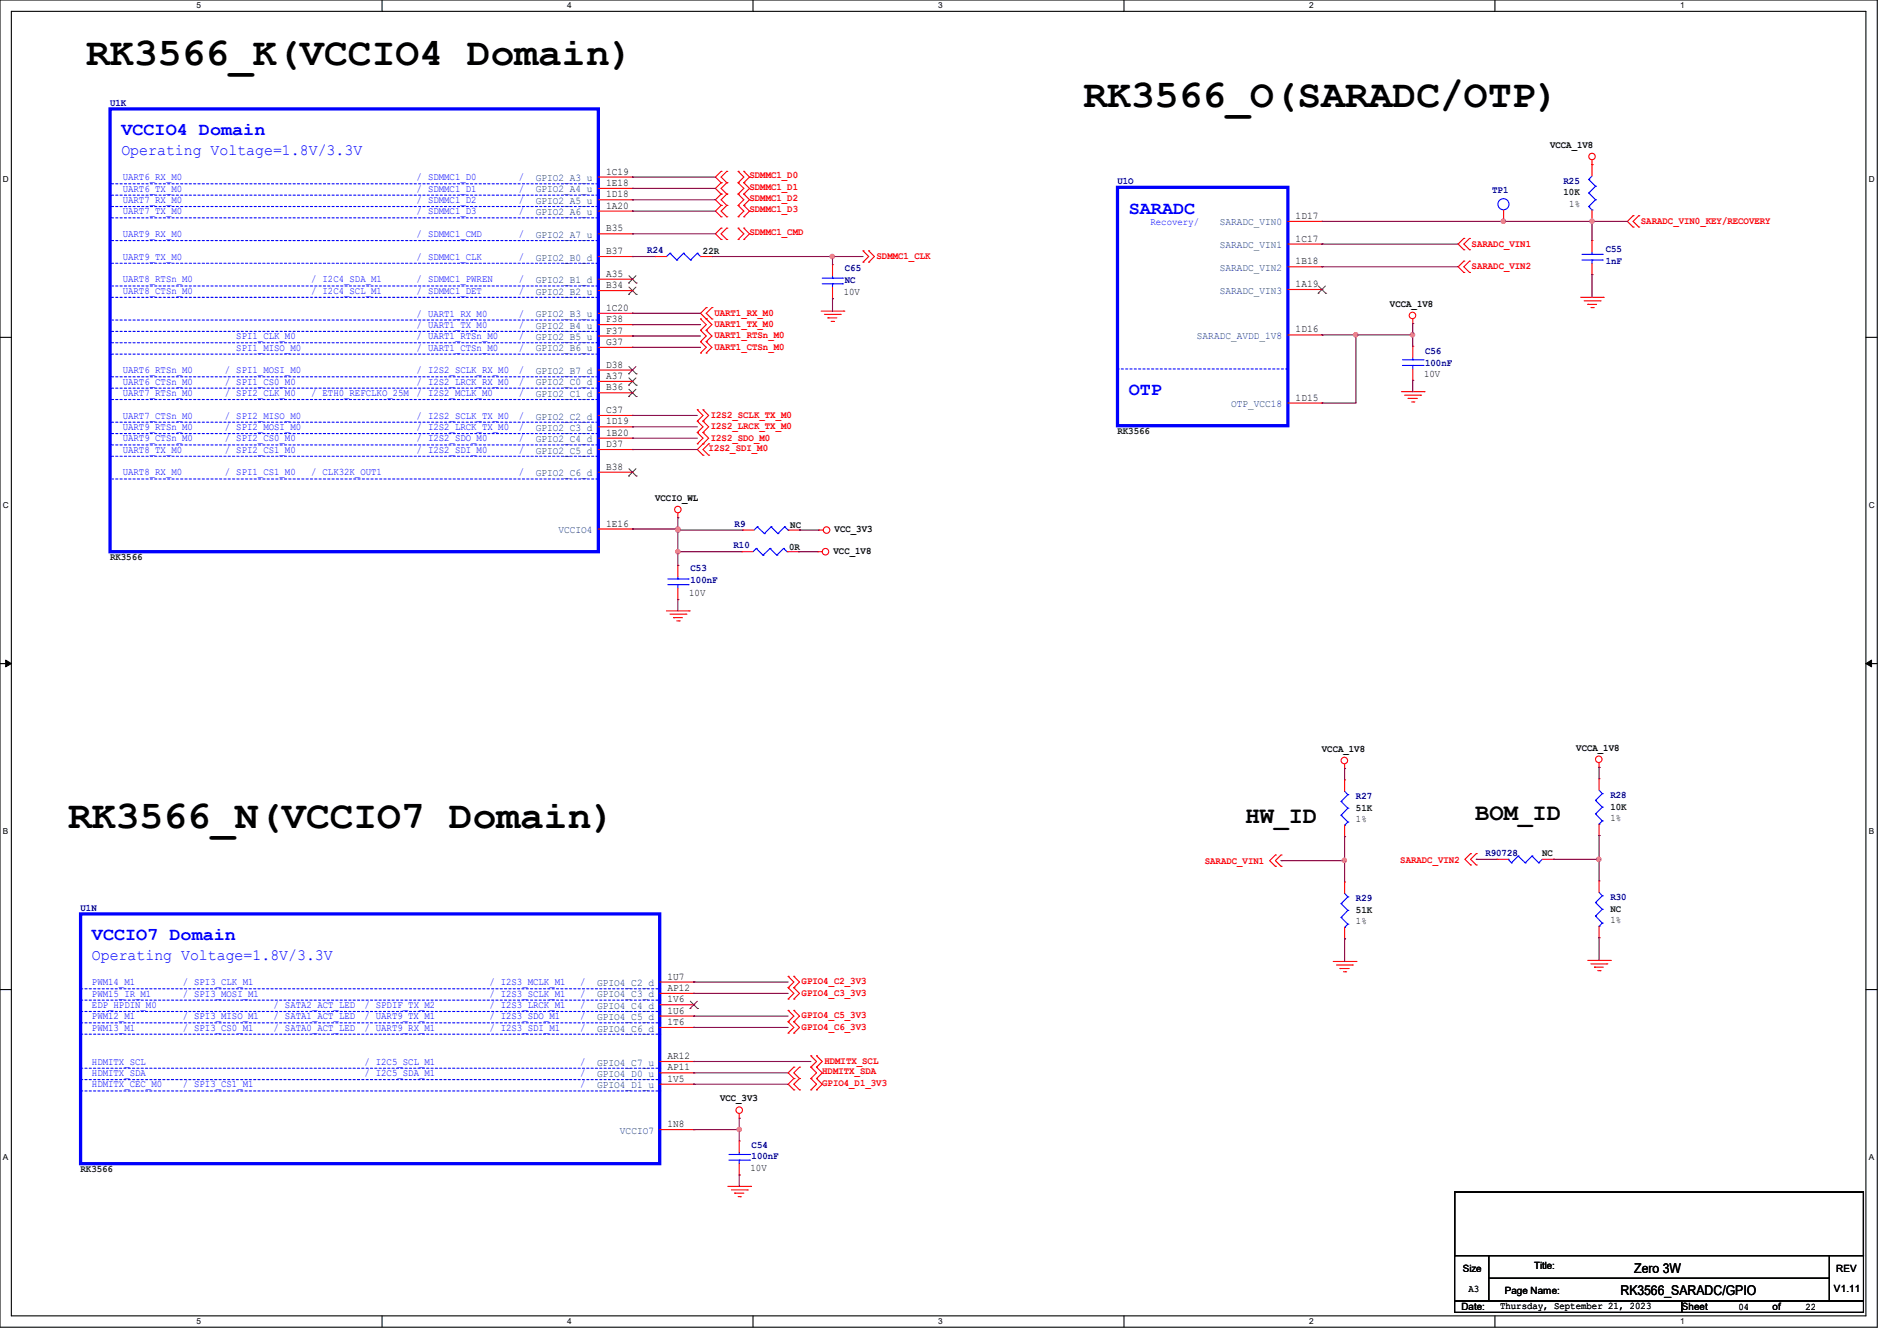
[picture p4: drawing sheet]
<svg xmlns="http://www.w3.org/2000/svg" width="297mm" height="210mm" viewBox="0 0 297 210" stroke-linecap="round" stroke-linejoin="round" font-family="sans-serif">
<path d="M0 0h293.9v207.9h-293.9zM1.8 1.8h290.3v204.3h-290.3z" fill="none" stroke="#000" stroke-width=".17"/>
<g fill="#fff">
<path d="M30.8 .2h.7v1.4h-.7z"/>
<path d="M30.8 206.2h.7v1.4h-.7z"/>
</g>
<path d="M59.8 0v1.8M59.8 206.1v1.8" fill="none" stroke="#000" stroke-width=".17"/>
<g fill="#fff">
<path d="M88.8 .2h.7v1.4h-.7z"/>
<path d="M88.8 206.2h.7v1.4h-.7z"/>
</g>
<path d="M117.9 0v1.8M117.9 206.1v1.8" fill="none" stroke="#000" stroke-width=".17"/>
<g fill="#fff">
<path d="M146.9 .2h.7v1.4h-.7z"/>
<path d="M146.9 206.2h.7v1.4h-.7z"/>
</g>
<path d="M176 0v1.8M176 206.1v1.8" fill="none" stroke="#000" stroke-width=".17"/>
<g fill="#fff">
<path d="M205 .2h.7v1.4h-.7z"/>
<path d="M205 206.2h.7v1.4h-.7z"/>
</g>
<path d="M234.1 0v1.8M234.1 206.1v1.8" fill="none" stroke="#000" stroke-width=".17"/>
<g fill="#fff">
<path d="M263.1 .2h.6v1.4h-.6z"/>
<path d="M263.1 206.2h.6v1.4h-.6z"/>
<path d="M.5 27.3h.9v1.4h-.9z"/>
<path d="M292.6 27.3h.9v1.4h-.9z"/>
<path d="M.5 78.4h.9v1.4h-.9z"/>
<path d="M292.6 78.4h.9v1.4h-.9z"/>
</g>
<path d="M0 52.8h1.8M292.1 52.8h1.8" fill="none" stroke="#000" stroke-width=".17"/>
<g fill="#fff">
<path d="M.5 129.5h.8v1.4h-.8z"/>
<path d="M292.6 129.5h.8v1.4h-.8z"/>
</g>
<path d="M0 103.9h1.8M292.1 103.9h1.8" fill="none" stroke="#000" stroke-width=".17"/>
<path d="M.9 103.4l.9 .5-.9 .5zM292.1 103.9l.9-.5v1z" fill="#000" stroke="#000" stroke-width=".16"/>
<g fill="#fff">
<path d="M.5 180.5h.8v1.4h-.8z"/>
<path d="M292.6 180.5h.8v1.4h-.8z"/>
</g>
<path d="M0 155h1.8M292.1 155h1.8M227.8 186.7h64v9.9h-64zM227.8 196.6h5.3v7.2h-5.3zM233.1 196.6h53.3v3.6h-53.3zM286.4 196.6h5.4v7.2h-5.4zM227.8 203.8h35.5v1.7h-35.5zM233.1 200.2h53.3v3.6h-53.3zM263.3 203.8h28.5v1.7h-28.5z" fill="none" stroke="#000" stroke-width=".17"/>
<g fill="none" stroke="#f00" stroke-width=".17">
<path d="M93.7 27.7h5.3M93.7 29.5h5.3M93.7 31.3h5.3M93.7 33.1h5.3M93.7 36.6h5.3M99 27.7h.1M99 29.5h.1M99 31.3h.1M99 33.1h.1M99 36.6h.1M112.9 26.8h.1M112.9 28.6h.1"/>
<path d="M112.9 30.4h.1M112.9 32.2h.1M112.9 34h.1M112.9 35.7h.1M112.9 37.5h.1M112.9 26.8l-.9 .9 .9 .9M112.9 32.2l-.9 .9 .9 .9M112.9 28.6l-.9 .9 .9 .9M112.9 30.4l-.9 .9 .9 .9M112.9 35.7l-.9 .9 .9 .9M113.8 28.6h.1M113.8 26.8h.1"/>
<path d="M113.8 30.4h.1M113.8 32.2h.1M113.8 34h.1M113.8 37.5h.1M113.8 35.7h.1M113.8 26.8l-.9 .9 .9 .9M113.8 30.4l-.9 .9 .9 .9M113.8 28.6l-.9 .9 .9 .9M113.8 32.2l-.9 .9 .9 .9M113.8 35.7l-.9 .9 .9 .9M115.6 28.6h.1M115.6 26.8h.1"/>
<path d="M115.6 30.4h.1M115.6 32.2h.1M115.6 34h.1M115.6 37.5h.1M115.6 35.7h.1M115.6 30.4l.9 .9-.9 .9M115.6 26.8l.9 .9-.9 .9M115.6 32.2l.9 .9-.9 .9M115.6 28.6l.9 .9-.9 .9M115.6 35.7l.9 .9-.9 .9M116.5 28.6h.1M116.5 26.8h.1"/>
<path d="M116.5 30.4h.1M116.5 32.2h.1M116.5 34h.1M116.5 37.5h.1M116.5 35.7h.1M116.5 32.2l.8 .9-.8 .9M116.5 26.8l.8 .9-.8 .9M116.5 28.6l.8 .9-.8 .9M116.5 35.7l.8 .9-.8 .9M116.5 30.4l.8 .9-.8 .9M135.1 39.3h.1M135.1 39.3l.9 .9-.9 .9"/>
<path d="M136 39.3h.1M136 39.3l.9 .9-.9 .9M201.6 34.7h5.4M201.6 38.2h5.4M207 34.7h.1M207 38.2h.1M229.2 37.3h.1M229.2 39.1h.1M229.2 37.3l-.9 .9 .9 .9M230.1 39.1h.1M230.1 37.3h.1M230.1 37.3l-.9 .9 .9 .9"/>
<path d="M235.4 34.7h.1M235.4 32.9v1.8M249.3 25.8h.1M249.3 37.7h.1M249.3 34.7h.1M249.3 25.1v2.5M249.3 32.9v1.8M249.3 37.7v1.8M255.7 33.8h.1M255.7 35.6h.1M255.7 33.8l-.9 .9 .9 .9M256.6 35.6h.1"/>
<path d="M256.6 33.8h.1M256.6 33.8l-.9 .9 .9 .9M93.7 40.2h5.3M93.7 43.7h5.3M93.7 45.5h5.3M93.7 49.1h5.3M93.7 50.8h5.3M93.7 52.6h5.3M93.7 54.4h5.3M93.7 58h5.3M93.7 59.7h5.3M99 40.2h.1"/>
<path d="M99 43.7h.1M99 45.5h.1M99 49.1h.1M99 50.8h.1M99 52.6h.1M99 54.4h.1M99 58h.1M99 59.7h.1M102.6 40.2h.1M102.6 40.2h1.8M109.7 51.7h.1M109.7 50h.1"/>
<path d="M109.7 55.3h.1M109.7 53.5h.1M109.7 50l.9 .8-.9 .9M109.7 53.5l.9 .9-.9 .9M109.7 51.7l.9 .9-.9 .9M109.7 40.2h1.8M110.6 48.2h.1M110.6 50h.1M110.6 51.7h.1M110.6 55.3h.1M110.6 53.5h.1M110.6 48.2l-.9 .9 1.8 1.7-.9 .9"/>
<path d="M110.6 53.5l.9 .9-.9 .9M110.6 51.7l.9 .9-.9 .9M111.5 50h.1M111.5 48.2h.1M111.5 40.2h.1M111.5 48.2l-.9 .9 .9 .9M128.6 48.7h3.5M129.1 49.2h2.5M129.6 49.8h.1M129.6 49.8h1.4M130.1 50.3h.4M130.3 41.4h.1"/>
<path d="M130.3 46.8h.1M130.3 41.4v1.8M130.3 45v1.8M130.5 50.3h.1M131.6 49.2h.1M132.1 48.7h.1M135.1 41.1h.1M136 41.1h.1M201.6 41.8h5.4M201.6 45.3h5.4M201.6 52.5h5.4M207 41.8h.1"/>
<path d="M207 45.3h.1M207 52.5h.1M221.2 50.7h.1M221.2 54.2h.1M221.2 59.6h.1M221.2 50v.7M221.2 54.2v1.8M221.2 57.8v1.8M229.2 40.9h.1M229.2 42.7h.1M229.2 40.9l-.9 .9 .9 .9M230.1 42.7h.1"/>
<path d="M230.1 40.9h.1M230.1 40.9l-.9 .9 .9 .9M247.5 46.6h3.5M248 47.1h2.5M248.6 47.7h.1M248.6 47.7h1.4M249.1 48.2h.4M249.3 43h.1M249.3 41.2v1.8M249.5 48.2h.1M250.5 47.1h.1M251 46.6h.1"/>
<path d="M93.7 61.5h5.3M93.7 65.1h5.3M93.7 66.8h5.3M93.7 68.6h5.3M93.7 70.4h5.3M93.7 74h5.3M99 61.5h.1M99 65.1h.1M99 66.8h.1M99 68.6h.1M99 70.4h.1M99 74h.1"/>
<path d="M109.2 66h.1M109.2 64.2h.1M109.2 67.7h.1M109.2 69.5h.1M109.2 64.2l.9 .9-.9 .9M109.2 66l.9 .8-.9 .9M109.2 67.7l.9 .9-.9 .9M110.1 66h.1M110.1 64.2h.1M110.1 67.7h.1M110.1 69.5h.1M110.1 71.3h.1"/>
<path d="M110.1 64.2l.9 .9-.9 .9M110.1 66l.9 .8-.9 .9M110.1 67.7l.9 .9-1.8 1.8 .9 .9M111 71.3h.1M111 69.5h.1M111 69.5l-.9 .9 .9 .9M201.6 63.1h5.4M207 63.1h.1M219.4 61.3h3.6M219.9 61.9h2.5M220.5 62.4h.1M220.5 62.4h1.4"/>
<path d="M221 62.9h.4M221.4 62.9h.1M222.4 61.9h.1M223 61.3h.1M93.7 82.8h5.3M99 82.8h.1M104.4 95.7h3.5M104.9 96.2h2.5M105.5 96.7h.1M105.5 96.7h1.3M106 97.2h.3M106.1 81.1h.1"/>
<path d="M106.1 88.6h.1M106.1 93.9h.1M106.1 80.3v.8M106.1 88.6v1.7M106.1 92.1v1.8M106.3 97.2h.1M107.4 96.2h.1M107.9 95.7h.1M116.1 86.4h.1M116.1 86.4h1.8M116.3 83h.1M116.3 83h1.8"/>
<path d="M123.2 86.4h1.8M123.4 83h1.8M125 86.4h.1M125.2 83h.1M128 86.4h.1M128 86.4h.7M128.2 83h.1M128.2 83h.7M210.5 119.7v.7M250.4 119.5v.7M199.7 135.7h.1M199.7 133.9h.1"/>
<path d="M199.7 133.9l-.9 .9 .9 .9M200.6 135.7h.1M200.6 133.9h.1M200.6 133.9l-.9 .9 .9 .9M210.5 120.4h.1M210.5 122.1h.1M210.5 131h.1M210.5 138.1h.1M210.5 122.1v1.8M210.5 129.2v1.8M210.5 138.1v1.8M230.3 135.5h.1"/>
<path d="M230.3 133.7h.1M230.3 133.7l-.9 .9 .9 .9M231.1 135.5h.1M231.1 133.7h.1M231.1 133.7l-.8 .9 .8 .9M234.4 134.6h.1M234.4 134.6h1.7M241.5 134.6h1.7M243.2 134.6h.1M250.4 120.2h.1M250.4 122h.1M250.4 130.9h.1"/>
<path d="M250.4 138h.1M250.4 122v1.7M250.4 129.1v1.8M250.4 138v1.7M103.3 153.8h5.3M103.3 155.6h5.3M103.3 157.4h5.3M103.3 159.1h5.3M108.6 153.8h.1M108.6 155.6h.1M108.6 157.4h.1M108.6 159.1h.1"/>
<path d="M123.4 154.7h.1M123.4 152.9h.1M123.4 156.5h.1M123.4 158.2h.1M123.4 152.9l.9 .9-.9 .9M123.4 154.7l.9 .9-.9 .9M123.4 158.2l.9 .9-.9 .9M124.3 154.7h.1M124.3 152.9h.1M124.3 156.5h.1M124.3 158.2h.1M124.3 152.9l.9 .9-.9 .9"/>
<path d="M124.3 154.7l.9 .9-.9 .9M124.3 158.2l.9 .9-.9 .9M208.7 150.6h3.6M209.3 151.1h2.5M209.8 151.7h.1M209.8 151.7h1.4M210.4 152.2h.3M210.5 147h.1M210.5 145.2v1.8M210.7 152.2h.1M211.8 151.1h.1M212.3 150.6h.1"/>
<path d="M248.6 150.4h3.5M249.1 151h2.5M249.6 151.5h.1M249.6 151.5h1.4M250.1 152h.4M250.4 146.9h.1M250.4 145.1v1.8M250.5 152h.1M251.6 151h.1M252.1 150.4h.1M103.3 160.9h5.3M103.3 166.2h5.3"/>
<path d="M103.3 168h5.3M103.3 169.8h5.3M103.3 176.9h5.3M108.6 160.9h.1M108.6 166.2h.1M108.6 168h.1M108.6 169.8h.1M108.6 176.9h.1M115.7 175.1h.1M115.7 178.7h.1M115.7 174.4v.7M115.7 178.7v1.8"/>
<path d="M123.4 160h.1M123.4 161.8h.1M123.4 160l.9 .9-.9 .9M124.3 168.9h.1M124.3 170.7h.1M124.3 167.1h.1M124.3 160h.1M124.3 161.8h.1M124.3 168.9l-.9 .9 .9 .9M124.3 167.1l-.9 .9 .9 .9M124.3 160l.9 .9-.9 .9M125.2 170.7h.1"/>
<path d="M125.2 168.9h.1M125.2 167.1h.1M125.2 168.9l-.9 .9 .9 .9M125.2 167.1l-.9 .9 .9 .9M127 170.7h.1M127 168.9h.1M127 167.1h.1M127 165.4h.1M127 165.4l.8 .8-.8 .9M127 168.9l.8 .9-.8 .9M127 167.1l.8 .9-.8 .9M127.8 170.7h.1"/>
<path d="M127.8 168.9h.1M127.8 167.1h.1M127.8 165.4h.1M127.8 168.9l.9 .9-.9 .9M127.8 165.4l.9 .8-.9 .9M127.8 167.1l.9 .9-.9 .9M114 185.8h3.5M114.5 186.4h2.5M115 186.9h.1M115 186.9h1.5M115.6 187.4h.3M115.7 184h.1"/>
<path d="M115.7 182.2v1.8M115.9 187.4h.1M117 186.4h.1M117.5 185.8h.1"/>
<circle cx="249.3" cy="24.5" r=".51"/>
<circle cx="221.1" cy="49.4" r=".51"/>
<circle cx="106.1" cy="79.8" r=".51"/>
<circle cx="129.2" cy="86.4" r=".51"/>
<circle cx="129.4" cy="83" r=".51"/>
<circle cx="210.5" cy="119.1" r=".51"/>
<circle cx="250.3" cy="118.9" r=".51"/>
<circle cx="115.7" cy="173.9" r=".51"/>
</g>
<g fill="none" stroke="#00f" stroke-width=".17">
<path d="M104.9 39.7h.1M104.9 39.7l-.5 .5M104.9 39.7l1.1 1M107 39.7h.1M107 39.7l-1 1M107 39.7l1.1 1M109.2 39.7h.1M109.2 39.7l-1.1 1M109.2 39.7l.5 .5M247.7 39.8h3.2M248.8 28.1h.1M248.8 30.2h.1"/>
<path d="M248.8 32.3h.1M248.8 28.1l1 1.1M248.8 30.2l1 1.1M248.8 32.3l.5 .6M249.3 39.8h.1M249.3 32.9h.1M249.3 39.5v.3M249.3 27.6l-.5 .5M249.8 29.2h.1M249.8 31.3h.1M249.8 29.2l-1 1M249.8 31.3l-1 1"/>
<path d="M250.9 39.8h.1M106 40.7h.1M108.1 40.7h.1M109.7 40.2h.1M128.7 44.4h3.2M128.7 43.6h3.2M130.3 43.6h.1M130.3 44.4h.1M130.3 43.2v.4M130.3 44.4v.6M131.9 44.4h.1M131.9 43.6h.1"/>
<path d="M219.6 57.2h3.2M219.6 56.3h3.2M221.2 56.3h.1M221.2 57.2h.1M221.2 56v.3M221.2 57.2v.6M222.8 57.2h.1M222.8 56.3h.1M247.7 40.7h3.2M249.3 40.7h.1M249.3 40.7v.5M250.9 40.7h.1"/>
<path d="M104.6 91.6h3.1M104.6 90.7h3.1M106.1 90.7h.1M106.1 91.6h.1M106.1 90.3v.4M106.1 91.6v.5M107.7 91.6h.1M107.7 90.7h.1M118.4 85.9h.1M118.4 85.9l-.5 .5M118.4 85.9l1.1 1.1M118.6 82.5h.1"/>
<path d="M118.6 82.5l-.5 .5M118.6 82.5l1.1 1.1M119.5 87h.1M119.7 83.6h.1M120.6 85.9h.1M120.6 85.9l-1.1 1.1M120.6 85.9l1 1.1M120.7 82.5h.1M120.7 82.5l-1 1.1M120.7 82.5l1.1 1.1M121.6 87h.1M121.8 83.6h.1"/>
<path d="M122.7 85.9h.1M122.7 85.9l-1.1 1.1M122.7 85.9l.5 .5M122.9 82.5h.1M122.9 82.5l-1.1 1.1M122.9 82.5l.5 .5M123.2 86.4h.1M123.4 83h.1M210 125.5h.1M210 127.7h.1M210 125.5l1 1.1M210 127.7l1 1"/>
<path d="M210.5 129.2h.1M210.5 123.9l.5 .6M210.5 139.9l.5 .6M211 124.5h.1M211 126.6h.1M211 128.7h.1M211 124.5l-1 1M211 126.6l-1 1.1M211 128.7l-.5 .5M236.1 134.6h.1M236.1 134.6l.5 .5M236.6 135.1h.1"/>
<path d="M237.7 134.1h.1M237.7 134.1l1.1 1M237.7 134.1l-1.1 1M238.8 135.1h.1M239.9 134.1h.1M239.9 134.1l1 1M239.9 134.1l-1.1 1M240.9 135.1h.1M241.5 134.6l-.6 .5M249.8 125.3h.1M249.8 127.5h.1M249.8 125.3l1.1 1.1"/>
<path d="M249.8 127.5l1.1 1.1M250.4 129.1h.1M250.4 123.7l.5 .6M250.4 139.7l.5 .6M250.9 124.3h.1M250.9 126.4h.1M250.9 128.6h.1M250.9 124.3l-1.1 1M250.9 126.4l-1.1 1.1M250.9 128.6l-.5 .5M210 141.5h.1M210 143.7h.1"/>
<path d="M210 141.5l1 1.1M210 143.7l1 1M210.5 145.2h.1M211 140.5h.1M211 142.6h.1M211 144.7h.1M211 140.5l-1 1M211 142.6l-1 1.1M211 144.7l-.5 .5M249.8 141.4h.1M249.8 143.5h.1M249.8 141.4l1.1 1"/>
<path d="M249.8 143.5l1.1 1.1M250.4 145.1h.1M250.9 140.3h.1M250.9 142.4h.1M250.9 144.6h.1M250.9 140.3l-1.1 1.1M250.9 142.4l-1.1 1.1M250.9 144.6l-.5 .5M114.1 181.7h3.2M114.1 180.8h3.2M115.7 180.8h.1M115.7 181.7h.1"/>
<path d="M115.7 180.5v.3M115.7 181.7v.5M117.3 181.7h.1M117.3 180.8h.1"/>
<circle cx="235.4" cy="32" r=".87"/>
</g>
<path d="M17.2 17.1h76.5v69.3h-76.5zM175 29.3h26.6v37.4h-26.6zM12.6 143.1h90.7v39.1h-90.7z" fill="none" stroke="#00f" stroke-width=".51"/>
<g fill="none" stroke="#00f" stroke-width=".17" stroke-dasharray=".3 .3">
<path d="M17.4 34.1h76.3M17.4 28.8h76.3M17.4 30.6h76.3M17.4 37.7h76.3M17.4 32.3h76.3M93.7 34.1h.1M93.7 28.8h.1M93.7 30.6h.1M93.7 37.7h.1M93.7 32.3h.1M17.4 51.9h76.3M17.4 53.7h76.3"/>
<path d="M17.4 50.1h76.3M17.4 44.8h76.3M17.4 55.5h76.3M17.4 46.6h76.3M17.4 41.2h76.3M17.4 59h76.3M93.7 51.9h.1M93.7 53.7h.1M93.7 50.1h.1M93.7 44.8h.1M93.7 55.5h.1M93.7 46.6h.1"/>
<path d="M93.7 41.2h.1M93.7 59h.1M175 57.8h.1M201.6 57.8h-26.6M17.4 62.6h76.3M17.4 60.8h76.3M17.4 69.7h76.3M17.4 75h76.3M17.4 67.9h76.3M17.4 71.5h76.3M17.4 66.1h76.3M93.7 62.6h.1"/>
<path d="M93.7 60.8h.1M93.7 69.7h.1M93.7 75h.1M93.7 67.9h.1M93.7 71.5h.1M93.7 66.1h.1M12.6 156.6h90.7M12.6 154.9h90.7M12.6 158.4h90.7M103.3 156.6h.1M103.3 154.9h.1M103.3 158.4h.1"/>
<path d="M12.6 169.1h90.7M12.6 160.2h90.7M12.6 170.9h90.7M12.6 162h90.7M12.6 167.3h90.7M103.3 169.1h.1M103.3 160.2h.1M103.3 170.9h.1M103.3 162h.1M103.3 167.3h.1"/>
</g>
<g fill="none" stroke="#804000" stroke-width=".16">
<path d="M98.4 44.3h.1M98.4 46.1h.1M98.4 58.5h.1M98.5 43.2l1.1 1.1M98.5 45l1.1 1.1M98.5 57.4l1.1 1.1M98.5 59.2l1.1 1.1M99.6 43.2l-1.2 1.1M99.6 45l-1.2 1.1M99.6 57.4l-1.2 1.1M99.6 59.2l-1.2 1.1M99.6 44.3h.1"/>
<path d="M99.6 46.1h.1M99.6 58.5h.1M206.4 45.9h.1M206.4 44.8l1.2 1.1M207.5 44.8l-1.1 1.1M207.6 45.9h.1M98.4 60.3h.1M98.4 62.1h.1M98.4 74.5h.1M98.5 61l1.1 1.1M98.5 73.4l1.1 1.1M99.6 61l-1.2 1.1"/>
<path d="M99.6 73.4l-1.2 1.1M99.6 60.3h.1M99.6 62.1h.1M99.6 74.5h.1M108 157.9h.1M108.1 156.8l1.1 1.1M109.2 156.8l-1.2 1.1M109.2 157.9h.1"/>
</g>
<g fill="none" stroke="#800040" stroke-width=".17">
<path d="M99 27.7h.1M99 29.5h.1M99 31.3h.1M99 36.6h.1M99 33.1h.1M99 27.7h13M99 29.5h13M99 31.3h13M99 36.6h13M99 33.1h13M207 38.2h.1M207 34.7h47.8"/>
<path d="M207 38.2h21.3M235.4 34.7h.1M249.3 34.7h.1M249.3 34.7v3M99 40.2h.1M99 49.1h.1M99 50.8h.1M99 52.6h.1M99 54.4h.1M99 40.2h3.6M99 49.1h10.7M99 50.8h10.7"/>
<path d="M99 52.6h10.7M99 54.4h10.7M111.5 40.2h23.6M130.3 40.2h.1M130.3 46.8h.1M130.3 40.2v1.2M130.3 46.8v1.9M207 52.5h.1M207 41.8h.1M207 52.5h14.2M207 41.8h21.3M212.3 52.5h.1"/>
<path d="M212.3 52.5v10.6h-5.3M221.2 52.5h.1M221.2 59.6h.1M221.2 50.7h.1M221.2 50.7v3.5M221.2 59.6v1.7M249.3 43h.1M249.3 43v3.6M99 65.1h.1M99 66.8h.1M99 68.6h.1M99 70.4h.1"/>
<path d="M99 65.1h10.2M99 66.8h10.2M99 68.6h10.2M99 70.4h10.2M207 63.1h.1M99 82.8h.1M99 82.8h7.1M106.1 83h.1M106.1 93.9h.1M106.1 81.1h.1M106.1 86.4h.1M106.1 88.6h.1"/>
<path d="M106.1 81.1v7.5M106.1 93.9v1.8M106.1 83h10.2M106.1 86.4h10M125 86.4h.1M125 86.4h3M125.2 83h.1M125.2 83h3M200.6 134.8h.1M200.6 134.8h9.9M210.5 120.4h.1M210.5 131h.1"/>
<path d="M210.5 134.8h.1M210.5 120.4v1.7M210.5 131v7.1M231.1 134.6h.1M231.1 134.6h3.3M243.2 134.6h.1M243.2 134.6h7.2M250.4 120.2h.1M250.4 130.9h.1M250.4 134.6h.1M250.4 120.2v1.8M250.4 130.9v7.1"/>
<path d="M108.6 159.1h.1M108.6 155.6h.1M108.6 153.8h.1M108.6 159.1h14.8M108.6 155.6h14.8M108.6 153.8h14.8M210.5 147h.1M210.5 147v3.6M250.4 146.9h.1M250.4 146.9v3.5M108.6 176.9h.1M108.6 169.8h.1"/>
<path d="M108.6 166.2h.1M108.6 168h.1M108.6 160.9h.1M108.6 176.9h7.1M108.6 169.8h14.8M108.6 166.2h18.4M108.6 168h14.8M108.6 160.9h14.8M115.7 175.1h.1M115.7 176.9h.1M115.7 175.1v3.6M115.7 184h.1"/>
<path d="M115.7 184v1.8"/>
</g>
<g fill="#f0f" stroke="#f0f" stroke-width=".17">
<circle cx="106.1" cy="82.8" r=".34"/>
<circle cx="221.1" cy="52.4" r=".34"/>
<circle cx="235.4" cy="34.6" r=".34"/>
<circle cx="130.3" cy="40.2" r=".34"/>
<circle cx="115.7" cy="176.9" r=".34"/>
<circle cx="212.3" cy="52.4" r=".34"/>
<circle cx="210.5" cy="134.7" r=".34"/>
<circle cx="250.3" cy="134.6" r=".34"/>
<circle cx="249.3" cy="34.6" r=".34"/>
<circle cx="106.1" cy="83" r=".34"/>
<circle cx="106.1" cy="86.4" r=".34"/>
</g>
<g font-size="6.2">
<text x="13.5" y="10.2">RK3566_K(VCCIO4 Domain)</text>
<text x="169.6" y="16.8">RK3566_O(SARADC/OTP)</text>
<text x="10.7" y="129.7">RK3566_N(VCCIO7 Domain)</text>
</g>
<g font-size="3.7">
<text x="195" y="128.9">HW_ID</text>
<text x="231" y="128.4">BOM_ID</text>
</g>
<g font-size="2.8" fill="#00f">
<text x="19" y="21.2">VCCIO4 Domain</text>
<text x="176.7" y="33.5">SARADC</text>
<text x="176.7" y="61.9">OTP</text>
<text x="14.4" y="147.3">VCCIO7 Domain</text>
</g>
<g font-size="2.5" fill="#00f">
<text x="19" y="24.3">Operating Voltage=1.8V/3.3V</text>
<text x="14.4" y="150.4">Operating Voltage=1.8V/3.3V</text>
</g>
<g font-size="2.1">
<text x="253.7" y="202.9">RK3566_SARADC/GPIO</text>
<text x="255.9" y="199.3">Zero 3W</text>
</g>
<g font-size="1.6" fill="#000080">
<text x="17.2" y="16.6">U1K</text>
<text x="175" y="28.8">U1O</text>
<text x="244.8" y="28.8">R25</text>
<text x="233.6" y="30.3">TP1</text>
<text x="101.3" y="39.7">R24</text>
<text x="251.4" y="39.5">C55</text>
<text x="251.4" y="41.3">1nF</text>
<text x="132.3" y="42.5">C65</text>
<text x="132.3" y="44.3">NC</text>
<text x="223.1" y="55.5">C56</text>
<text x="223.1" y="57.3">100nF</text>
<text x="115" y="82.5">R9</text>
<text x="108.1" y="89.4">C53</text>
<text x="114.8" y="85.9">R10</text>
<text x="108.1" y="91.2">100nF</text>
<text x="212.3" y="125.2">R27</text>
<text x="252.1" y="125">R28</text>
<text x="232.6" y="134.1">R90728</text>
<text x="12.6" y="142.6">U1N</text>
<text x="212.3" y="141.2">R29</text>
<text x="252.1" y="141">R30</text>
<text x="117.7" y="179.8">C54</text>
<text x="117.7" y="181.6">100nF</text>
</g>
<g font-size="1.6">
<text x="242.7" y="23.2">VCCA_1V8</text>
<text x="94.9" y="27.3">1C19</text>
<text x="94.9" y="29.1">1E18</text>
<text x="94.9" y="30.9">1D18</text>
<text x="94.9" y="32.7">1A20</text>
<text x="202.9" y="34.3">1D17</text>
<text x="245.7" y="32.3">1%</text>
<text x="94.9" y="36.2">B35</text>
<text x="94.9" y="39.8">B37</text>
<text x="202.9" y="37.8">1C17</text>
<text x="202.9" y="41.4">1B18</text>
<text x="94.9" y="43.3">A35</text>
<text x="94.9" y="45.1">B34</text>
<text x="132.1" y="46.2">10V</text>
<text x="202.9" y="45">1A19</text>
<text x="94.9" y="48.7">1C20</text>
<text x="94.9" y="50.5">F38</text>
<text x="94.9" y="52.2">F37</text>
<text x="202.9" y="52.1">1D16</text>
<text x="217.6" y="48">VCCA_1V8</text>
<text x="94.9" y="54">G37</text>
<text x="94.9" y="57.6">D38</text>
<text x="94.9" y="59.4">A37</text>
<text x="223" y="59">10V</text>
<text x="94.9" y="61.1">B36</text>
<text x="94.9" y="64.7">C37</text>
<text x="202.9" y="62.7">1D15</text>
<text x="94.9" y="66.5">1D19</text>
<text x="94.9" y="68.2">1B20</text>
<text x="94.9" y="70">D37</text>
<text x="94.9" y="73.6">B38</text>
<text x="94.9" y="82.5">1E16</text>
<text x="102.6" y="78.4">VCCIO_WL</text>
<text x="130.7" y="83.4">VCC_3V3</text>
<text x="130.5" y="86.8">VCC_1V8</text>
<text x="107.9" y="93.3">10V</text>
<text x="207" y="117.7">VCCA_1V8</text>
<text x="246.8" y="117.6">VCCA_1V8</text>
<text x="212.3" y="128.7">1%</text>
<text x="252.1" y="128.5">1%</text>
<text x="212.3" y="144.7">1%</text>
<text x="252.1" y="144.5">1%</text>
<text x="104.5" y="153.4">1U7</text>
<text x="104.5" y="155.2">AP12</text>
<text x="104.5" y="157">1V6</text>
<text x="104.5" y="158.8">1U6</text>
<text x="104.5" y="160.5">1T6</text>
<text x="104.5" y="165.9">AR12</text>
<text x="104.5" y="167.6">AP11</text>
<text x="104.5" y="169.4">1V5</text>
<text x="112.7" y="172.5">VCC_3V3</text>
<text x="104.5" y="176.5">1N8</text>
<text x="117.5" y="183.5">10V</text>
<text x="229" y="199.1">Size</text>
<text x="229.9" y="202.3">A3</text>
<text x="235.6" y="202.7">Page Name:</text>
<text x="240.2" y="198.8">Title:</text>
<text x="287.1" y="202.3">V1.11</text>
<text x="287.5" y="199.1">REV</text>
<text x="228.8" y="205.2">Date:</text>
<text x="234.9" y="205">Thursday, September 21, 2023</text>
<text x="263.3" y="205.2">Sheet</text>
<text x="272.2" y="205.1">04</text>
<text x="277.5" y="205.2">of</text>
<text x="282.7" y="205.1">22</text>
</g>
<g font-size="1.6" fill="#00f">
<text x="19.2" y="28.2">UART6_RX_M0</text>
<text x="65.2" y="28.2">/ SDMMC1_D0</text>
<text x="81.2" y="28.2">/</text>
<text x="19.2" y="30">UART6_TX_M0</text>
<text x="19.2" y="31.8">UART7_RX_M0</text>
<text x="19.2" y="33.6">UART7_TX_M0</text>
<text x="65.2" y="33.6">/ SDMMC1_D3</text>
<text x="65.2" y="30">/ SDMMC1_D1</text>
<text x="65.2" y="31.8">/ SDMMC1_D2</text>
<text x="81.2" y="33.6">/</text>
<text x="81.2" y="30">/</text>
<text x="81.2" y="31.8">/</text>
<text x="180.1" y="35.2">Recovery/</text>
<text x="19.2" y="37.1">UART9_RX_M0</text>
<text x="19.2" y="40.7">UART9_TX_M0</text>
<text x="65.2" y="37.1">/ SDMMC1_CMD</text>
<text x="65.2" y="40.7">/ SDMMC1_CLK</text>
<text x="81.2" y="40.7">/</text>
<text x="81.2" y="37.1">/</text>
<text x="19.2" y="46">UART8_CTSn_M0</text>
<text x="19.2" y="44.2">UART8_RTSn_M0</text>
<text x="48.7" y="44.2">/ I2C4_SDA_M1</text>
<text x="48.7" y="46">/ I2C4_SCL_M1</text>
<text x="65.2" y="44.2">/ SDMMC1_PWREN</text>
<text x="65.2" y="46">/ SDMMC1_DET</text>
<text x="81.2" y="46">/</text>
<text x="81.2" y="44.2">/</text>
<text x="37" y="53.1">SPI1_CLK_M0</text>
<text x="65.2" y="49.6">/ UART1_RX_M0</text>
<text x="65.2" y="51.3">/ UART1_TX_M0</text>
<text x="65.2" y="53.1">/ UART1_RTSn_M0</text>
<text x="81.2" y="49.6">/</text>
<text x="81.2" y="53.1">/</text>
<text x="81.2" y="51.3">/</text>
<text x="19.2" y="58.5">UART6_RTSn_M0</text>
<text x="35.2" y="58.5">/ SPI1_MOSI_M0</text>
<text x="37" y="54.9">SPI1_MISO_M0</text>
<text x="65.2" y="58.5">/ I2S2_SCLK_RX_M0</text>
<text x="65.2" y="54.9">/ UART1_CTSn_M0</text>
<text x="81.2" y="54.9">/</text>
<text x="81.2" y="58.5">/</text>
<text x="19.2" y="60.2">UART6_CTSn_M0</text>
<text x="19.2" y="62">UART7_RTSn_M0</text>
<text x="19.2" y="65.6">UART7_CTSn_M0</text>
<text x="35.2" y="60.2">/ SPI1_CS0_M0</text>
<text x="35.2" y="62">/ SPI2_CLK_M0</text>
<text x="35.2" y="65.6">/ SPI2_MISO_M0</text>
<text x="48.7" y="62">/ ETH0_REFCLKO_25M</text>
<text x="65.2" y="65.6">/ I2S2_SCLK_TX_M0</text>
<text x="65.2" y="62">/ I2S2_MCLK_M0</text>
<text x="65.2" y="60.2">/ I2S2_LRCK_RX_M0</text>
<text x="81.2" y="65.6">/</text>
<text x="81.2" y="62">/</text>
<text x="81.2" y="60.2">/</text>
<text x="19.2" y="69.1">UART9_CTSn_M0</text>
<text x="19.2" y="67.4">UART9_RTSn_M0</text>
<text x="19.2" y="70.9">UART8_TX_M0</text>
<text x="35.2" y="70.9">/ SPI2_CS1_M0</text>
<text x="35.2" y="67.4">/ SPI2_MOSI_M0</text>
<text x="35.2" y="69.1">/ SPI2_CS0_M0</text>
<text x="65.2" y="67.4">/ I2S2_LRCK_TX_M0</text>
<text x="65.2" y="70.9">/ I2S2_SDI_M0</text>
<text x="65.2" y="69.1">/ I2S2_SDO_M0</text>
<text x="81.2" y="69.1">/</text>
<text x="81.2" y="70.9">/</text>
<text x="81.2" y="67.4">/</text>
<text x="19.2" y="74.5">UART8_RX_M0</text>
<text x="35.2" y="74.5">/ SPI1_CS1_M0</text>
<text x="48.7" y="74.5">/ CLK32K_OUT1</text>
<text x="81.2" y="74.5">/</text>
<text x="14.4" y="154.3">PWM14_M1</text>
<text x="28.6" y="154.3">/ SPI3_CLK_M1</text>
<text x="76.6" y="154.3">/ I2S3_MCLK_M1</text>
<text x="90.8" y="154.3">/</text>
<text x="14.4" y="161.4">PWM13_M1</text>
<text x="14.4" y="159.6">PWM12_M1</text>
<text x="14.4" y="157.9">EDP_HPDIN_M0</text>
<text x="14.4" y="156.1">PWM15_IR_M1</text>
<text x="28.6" y="161.4">/ SPI3_CS0_M1</text>
<text x="28.6" y="159.6">/ SPI3_MISO_M1</text>
<text x="28.6" y="156.1">/ SPI3_MOSI_M1</text>
<text x="42.8" y="157.9">/ SATA2_ACT_LED</text>
<text x="42.8" y="161.4">/ SATA0_ACT_LED</text>
<text x="42.8" y="159.6">/ SATA1_ACT_LED</text>
<text x="57.1" y="161.4">/ UART9_RX_M1</text>
<text x="57.1" y="159.6">/ UART9_TX_M1</text>
<text x="57.1" y="157.9">/ SPDIF_TX_M2</text>
<text x="76.6" y="161.4">/ I2S3_SDI_M1</text>
<text x="76.6" y="156.1">/ I2S3_SCLK_M1</text>
<text x="76.6" y="159.6">/ I2S3_SDO_M1</text>
<text x="76.6" y="157.9">/ I2S3_LRCK_M1</text>
<text x="90.8" y="159.6">/</text>
<text x="90.8" y="156.1">/</text>
<text x="90.8" y="161.4">/</text>
<text x="90.8" y="157.9">/</text>
<text x="14.4" y="166.7">HDMITX_SCL</text>
<text x="57.1" y="166.7">/ I2C5_SCL_M1</text>
<text x="90.8" y="166.7">/</text>
<text x="14.4" y="168.5">HDMITX_SDA</text>
<text x="14.4" y="170.3">HDMITX_CEC_M0</text>
<text x="28.6" y="170.3">/ SPI3_CS1_M1</text>
<text x="57.1" y="168.5">/ I2C5_SDA_M1</text>
<text x="90.8" y="170.3">/</text>
<text x="90.8" y="168.5">/</text>
</g>
<g font-size="1.6" fill="#004080">
<text x="83.9" y="28.4">GPIO2_A3_u</text>
<text x="83.9" y="30.1">GPIO2_A4_u</text>
<text x="83.9" y="31.9">GPIO2_A5_u</text>
<text x="83.9" y="33.7">GPIO2_A6_u</text>
<text x="191" y="35.3">SARADC_VIN0</text>
<text x="83.9" y="37.3">GPIO2_A7_u</text>
<text x="83.9" y="40.8">GPIO2_B0_d</text>
<text x="191" y="38.9">SARADC_VIN1</text>
<text x="83.9" y="44.4">GPIO2_B1_d</text>
<text x="83.9" y="46.1">GPIO2_B2_u</text>
<text x="191" y="42.4">SARADC_VIN2</text>
<text x="191" y="46">SARADC_VIN3</text>
<text x="83.9" y="49.7">GPIO2_B3_u</text>
<text x="83.9" y="51.5">GPIO2_B4_u</text>
<text x="83.9" y="53.3">GPIO2_B5_u</text>
<text x="187.4" y="53.1">SARADC_AVDD_1V8</text>
<text x="83.9" y="55">GPIO2_B6_u</text>
<text x="83.9" y="58.6">GPIO2_B7_d</text>
<text x="83.9" y="60.4">GPIO2_C0_d</text>
<text x="83.9" y="62.1">GPIO2_C1_d</text>
<text x="83.9" y="65.7">GPIO2_C2_d</text>
<text x="192.7" y="63.8">OTP_VCC18</text>
<text x="83.9" y="67.5">GPIO2_C3_d</text>
<text x="83.9" y="69.3">GPIO2_C4_d</text>
<text x="83.9" y="71">GPIO2_C5_d</text>
<text x="83.9" y="74.6">GPIO2_C6_d</text>
<text x="87.5" y="83.5">VCCIO4</text>
<text x="93.5" y="154.4">GPIO4_C2_d</text>
<text x="93.5" y="156.2">GPIO4_C3_d</text>
<text x="93.5" y="158">GPIO4_C4_d</text>
<text x="93.5" y="159.8">GPIO4_C5_d</text>
<text x="93.5" y="161.5">GPIO4_C6_d</text>
<text x="93.5" y="166.9">GPIO4_C7_u</text>
<text x="93.5" y="168.7">GPIO4_D0_u</text>
<text x="93.5" y="170.4">GPIO4_D1_u</text>
<text x="97.1" y="177.5">VCCIO7</text>
</g>
<g font-size="1.6" fill="#f00">
<text x="117.3" y="27.9">SDMMC1_D0</text>
<text x="117.3" y="29.7">SDMMC1_D1</text>
<text x="117.3" y="31.5">SDMMC1_D2</text>
<text x="117.3" y="33.3">SDMMC1_D3</text>
<text x="256.9" y="35.1">SARADC_VIN0_KEY/RECOVERY</text>
<text x="117.3" y="36.8">SDMMC1_CMD</text>
<text x="137.2" y="40.6">SDMMC1_CLK</text>
<text x="230.4" y="38.6">SARADC_VIN1</text>
<text x="230.4" y="42.2">SARADC_VIN2</text>
<text x="111.8" y="49.4">UART1_RX_M0</text>
<text x="111.8" y="51.2">UART1_TX_M0</text>
<text x="111.8" y="53">UART1_RTSn_M0</text>
<text x="111.8" y="54.8">UART1_CTSn_M0</text>
<text x="111.3" y="65.4">I2S2_SCLK_TX_M0</text>
<text x="111" y="70.6">I2S2_SDI_M0</text>
<text x="111.3" y="67.2">I2S2_LRCK_TX_M0</text>
<text x="111.3" y="69">I2S2_SDO_M0</text>
<text x="188.6" y="135.3">SARADC_VIN1</text>
<text x="219.2" y="135.2">SARADC_VIN2</text>
<text x="125.5" y="154.2">GPIO4_C2_3V3</text>
<text x="125.5" y="156">GPIO4_C3_3V3</text>
<text x="125.5" y="159.5">GPIO4_C5_3V3</text>
<text x="125.5" y="161.3">GPIO4_C6_3V3</text>
<text x="129.1" y="166.6">HDMITX_SCL</text>
<text x="128.7" y="170">GPIO4_D1_3V3</text>
<text x="128.7" y="168.2">HDMITX_SDA</text>
</g>
<g font-size="1.6" fill="#004000">
<text x="244.8" y="30.6">10K</text>
<text x="110.1" y="39.8">22R</text>
<text x="175" y="67.9">RK3566</text>
<text x="123.7" y="82.7">NC</text>
<text x="17.2" y="87.7">RK3566</text>
<text x="123.6" y="86.1">0R</text>
<text x="212.3" y="127">51K</text>
<text x="252.1" y="126.8">10K</text>
<text x="241.5" y="134.1">NC</text>
<text x="212.3" y="143">51K</text>
<text x="252.1" y="142.8">NC</text>
<text x="12.6" y="183.5">RK3566</text>
</g>
<g font-size="1.3">
<text x="30.8" y="1.3">5</text>
<text x="88.8" y="1.3">4</text>
<text x="146.9" y="1.3">3</text>
<text x="205" y="1.3">2</text>
<text x="263.1" y="1.3">1</text>
<text x=".5" y="28.4">D</text>
<text x="292.6" y="28.4">D</text>
<text x=".5" y="79.5">C</text>
<text x="292.6" y="79.5">C</text>
<text x=".5" y="130.6">B</text>
<text x="292.6" y="130.6">B</text>
<text x=".5" y="181.7">A</text>
<text x="292.6" y="181.7">A</text>
<text x="30.8" y="207.4">5</text>
<text x="88.8" y="207.4">4</text>
<text x="146.9" y="207.4">3</text>
<text x="205" y="207.4">2</text>
<text x="263.1" y="207.4">1</text>
</g>
</svg>
